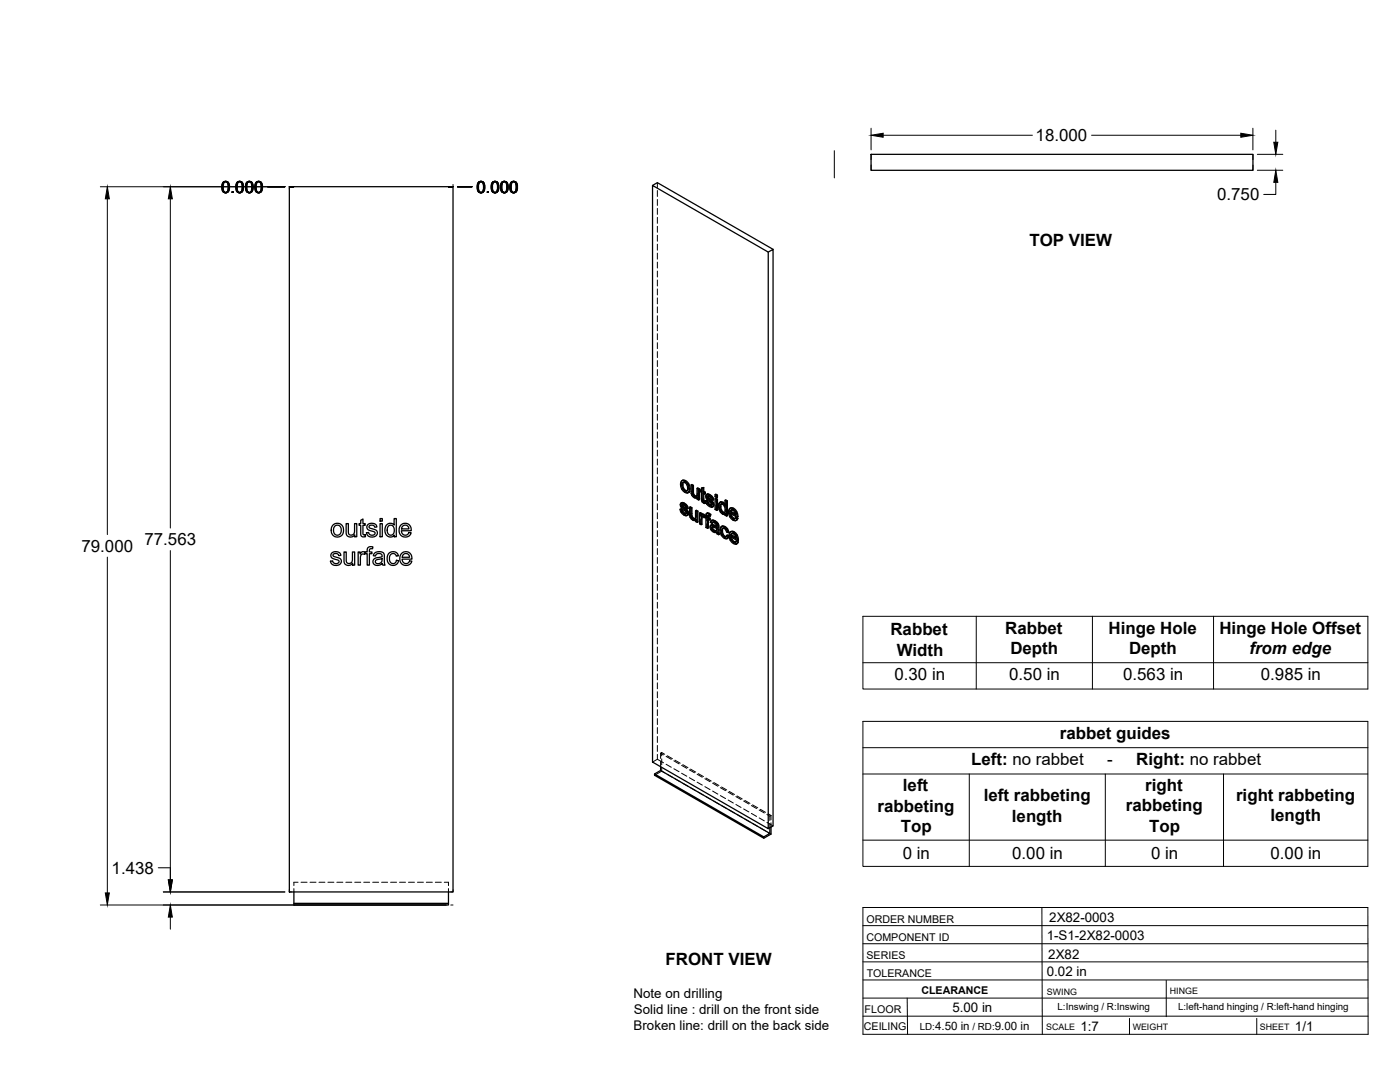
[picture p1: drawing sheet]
<svg xmlns="http://www.w3.org/2000/svg" width="559mm" height="432mm" viewBox="0 0 559 432" stroke-linecap="round" stroke-linejoin="round" font-family="sans-serif">
<!-- layer: Visible -->
<g fill="none" stroke="#000" stroke-width=".51">
<path d="M115.5 74.5h65.3v281.5h-65.3zM260.5 74l46.1 26.6v230.1l-46.1-26.6zM260.5 74l1.9-1.1 46.2 26.6M347.7 61.6h152.4v6.4h-152.4zM306.6 100.6l2-1.1v230.1l-2 1.1M272.2 191.8l.7-.2 .8 .2zM272.2 191.8l-.6 1.2 .5 2.2 1.5 1.4 .8 .1 .5-.3M272.3 193.6l.3 1.4M272.6 195l.3-.1 .8 .8-.3 .2zM272.8 192.5l-.2 .9M272.9 194.9l-.6-1.7 .3-.6 .4-.1 .9 .6 .5 1.3-.2 1.4-.8 .1M273.4 192l1 1a1.88 1.88 0 0 1 1 2"/>
<path d="M273.7 195.7l.5 .2M273.7 191.8l1.2 1.3M274.6 193.3l.5 1.9 .3-.2-.2 1.2M275.1 195.2l-.2 1.2 .3-.2-.6 .5M275.8 193.5l.7 .4 .3-.2v3.2M276.5 193.9v3.2l.3-.2 .3 .6M276.5 197.1l.3 .6 .3-.2 .5 .4M276.8 197.7l.4 .4h.9l-.3 .1M276.8 193.7l-.6-.4-.4 .2v3.2l.4 1 .7 .8a.97 .97 0 0 0 1.4 .1v.6l.5 .4M277.2 198.1l.6 .1M278.2 194.9l.6 .4 .4-.2v4.3l-.4 .2v-4.3M278.3 198.6l-.3 .2"/>
<path d="M279.2 195.1l-.7-.4-.3 .2v2.8l-.4 .5M280 195.5l-.5 .1v.6l.5 .3v3.3l.6 .8 .7 .4 .3-.2-.1-.7h-.6M280 194.8l.9-.2v1.5M280.6 194.8v1.5l.3-.2 .6 .3M280.6 196.3l.6 .3 .3-.2v.6l-.3 .2v-.6M280.6 199.7l.7 .2M280.7 200l.8 .1M280.9 194.6l-.9 .2v1.1l-.5-.3M280.9 197v2.6M281.2 197.2l-.6-.4v2.8l.4 .2M281.6 199.8l.6 .3M282.1 197.3l.7-.1 .6 .2"/>
<path d="M282.3 198.3l.6 .4M282.4 198.6l.2 .3 .3-.2 1.5 1.4M282.4 197.1l-.4 .3M282.5 197.4h.9l.7 .6M282.5 199.9l-.9-.1 .7 1.6 1.3 .9 .9-.1M282.6 198v.1M282.6 198.9l1.4 1.4 .4-.2 .4 .6M282.7 198.4l-.4-.3 1 .3 .6 1 .6 .2M282.8 197.2l-.9 .3-.2 .9 .5 .9 1.7 1.7-.1 .7M283 197.6l.8 .6 .3-.2 .5 .6M283.8 198.2l.5 .6 .3-.2 .2 .9-.3 .1-.2-.8M285.4 199l.3-.1 .7 .3-.4 .2z"/>
<path d="M285.4 197.4l.3-.2 .7 .4-.4 .2zM285.4 199v4.3l.6 .4M285.4 197.4v.8l.6 .4M286.4 199.2v4.3l-.4 .2v-4.3M286.4 197.6v.8l-.4 .2v-.8M289.4 199.7l.6 .3 .3-.1v5.9l-.3 .2v-6M290.3 199.9l-.6-.4-.3 .2v2.1l-.5-.7M133 209.4l1.7-.6 1.4 .5 .9 1.3v2.1l-.8 1.1-1.8 .5-1.5-.7-.7-1.6a2.82 2.82 0 0 1 .8-2.6zM133.6 210.1l.5-.4 .9-.1 .9 .7 .3 1.8-.8 1.3-1.2 .1-.8-.6-.3-1.5zM138.2 209h.8l.1 3.7a1.31 1.31 0 0 0 1.7 .7 1.31 1.31 0 0 0 .7-1.6v-2.8h.9v5.2h-.8v-.8a1.86 1.86 0 0 1-2.2 .9 1.86 1.86 0 0 1-1.2-2.1zM144 207.6l.9-.5v1.9h.9v.6h-.9v3.4l.2 .4h.7l.1 .8h-1.3l-.6-.6v-4h-.7v-.6h.7zM146.7 209.5l.9-.6h1.6a1.47 1.47 0 0 1 1.2 1.4l-.8 .1a1.17 1.17 0 0 0-1.2-.9 1.17 1.17 0 0 0-1.1 .9l.4 .4 2.1 .6a1.6 1.6 0 0 1 .7 2 1.6 1.6 0 0 1-2 .9l-1.5-.3-.7-1.4 .9-.1 .4 .8 .5 .3 1.3-.3a.81 .81 0 0 0 .2-1 .81 .81 0 0 0-1.1-.3l-.8-.3a1.41 1.41 0 0 1-1-2.2z"/>
<path d="M151.7 209h.9v5.2h-.9zM151.7 206.9h.9v1.1h-.9zM154.2 209.6l1.2-.7a1.86 1.86 0 0 1 1.9 .7v-2.7h.9v7.3h-.8v-.6a2.17 2.17 0 0 1-2.7 .4 2.17 2.17 0 0 1-1.1-2.4zM154.9 210.1l.5-.4 .8-.1 1 .8 .2 1.8-.8 1.2-1.2 .1-.7-.9-.1-1.5zM160 209.6a2.45 2.45 0 0 1 2.9-.5 2.45 2.45 0 0 1 1.2 2.7h-3.9l.3 1 .8 .7a1.46 1.46 0 0 0 1.9-1l.9 .1-.5 1-.9 .6-1.5 .1-1.2-.7-.7-1.7 .1-1.1zM160.7 210l.6-.4 1 .1 .6 .5 .3 .9h-2.9zM271.4 203.2l.6 .3M271.9 200.7l.8-.1 .5 .2M272 203.5l.4-.2 .2 .9-.3 .1zM272.1 201.7l.7 .4M272.2 202l.2 .3a1.23 1.23 0 0 1 1.5 .9l.4 .3M272.3 200.6l-.5 .2"/>
<path d="M272.3 204.3l.6 .6h.9M272.4 200.8h.8l.8 .6M272.4 203.3l-1-.1 .7 1.6 1.3 .9 .9-.1M272.4 202.3l1.5 1.4 .4-.2 .4 .7M272.5 201.4v.1M272.5 201.8l-.3-.3 1 .3 .5 1 .7 .3M272.6 204.2l.7 .6M272.7 200.6l-1 .3-.2 .9 .6 .9 1.6 1.7-.1 .7M272.9 201l.8 .6 .3-.2 .5 .7M273 204.9l.6 .2M273.7 201.6l.5 .6 .3-.1 .2 .8-.3 .2-.2-.9M273.7 205.1h-.1"/>
<path d="M273.9 203.7l.4 .6 .4-.1 .1 .7M274.3 204.3l.2 .7 .3-.1-.2 .5M274.5 205l-.2 .6 .3-.2-.4 .4M275.2 202.4l.7 .4 .3-.2v3.2M275.9 202.8v3.1l.3-.1 .3 .6M275.9 206l.3 .6 .3-.2 .4 .4M276.2 206.6l.4 .4h.9l-.3 .2M276.2 202.6l-.7-.4-.3 .2v2.9l.3 1.2 .8 .9a.97 .97 0 0 0 1.4 .1M276.6 207l.6 .2M277.6 203.8l.7 .4 .3-.2v4.3l-.3 .2v-4.3M277.7 207.5v.7l.6 .3M277.7 207.5l-.2 .2"/>
<path d="M278.6 204l-.7-.4-.3 .2v2.7l-.4 .7M279.2 204.7l.6 .4 .3-.2v.5l.4-.2M279.8 205.1v.6l.7-.5 .4 .1M280 206.4l.2 2.8-.3 .2v-2.2M280.1 204.9l-.6-.3-.3 .1v4.3l.7 .4M280.2 205.3h.7l.6 .4M280.3 206.1v.1M280.6 205.4l.6 .5M281 206.6l-.8-.5-.2 .3 .3-.2-.1 .8M281.2 206.4l.6 .4v3.7l.6 .4M281.2 206.4v-.3l-.2 .5M281.2 200.3l.1 .7"/>
<path d="M281.2 206.5l-.2 .1M282.2 204.9h.9l.6 .4M282.2 200.1l.3-.2 .3 .8-.3 .2zM282.4 206.6l.7 .4 .3-.2v.6l-.3 .1v-.5M282.5 204.7l-.5 .2M282.5 200.9l.6 .6h.9M282.7 207.3v3.4l-.3 .2v-3.8l.7 .4M282.7 205.7v.7M282.8 205.1l.6 .4 .3-.2-.4 .8 .1-.6M282.8 200.7l.7 .7M283.1 204.9l-.6-.2-.5 .2-.2 1.3-.6-.3 .6-.1M283.2 201.5l.6 .2"/>
<path d="M283.3 206.1a.45 .45 0 0 0-.5-.5 .45 .45 0 0 0-.4 .6v.4l.3-.2 .7 .4M283.8 209.6l.8-.2 1.4 .5M283.9 201.7h-.1M284.1 210.7l.2 .6 .3-.2 .5 .5M284.1 200.3l.4 .6 .3-.2 .2 .8M284.2 210.4l-.1 .3 .3-.2 .2 .6M284.2 209.4l-.5 .2M284.3 211.3l.5 .5h1h-1M284.3 210.3l-.1 .1M284.4 207.7l.8 .4 .3-.2 .8 .6M284.4 210.3l.6 .2a.79 .79 0 0 1 .9 .2 .79 .79 0 0 1 0 1l-.4 .3M284.4 210.3l-.2 .1"/>
<path d="M284.4 210.3v.2M284.5 200.9l.2 .7 .3-.1-.2 .5M284.5 208.4l-.4 .5 .2-.4 .5-.1 1.1 1a.48 .48 0 0 1 0 .8 .48 .48 0 0 1-.7-.3l-.9-.3M284.6 209.4l-1 .3-.2 1 .6 1 1.2 .8a.64 .64 0 0 1 1 .5l.6 .4M284.7 201.6l-.2 .6 .3-.2-.5 .4M284.7 207.6l-.8 .2M285.2 208.1l.8 .5 .3-.1 .4 .5M285.5 207.9l-.8-.3-.9 .3-.3 .5 .6 .5M286 208.6l.4 .6 .3-.2 .2 .7M286.4 209.2l.2 .6 .3-.1 .1 2.9M286.6 209.8l.1 3 .3-.2 .1 .6-.3 .2-.1-.6M287.4 202.4l.3 1.4"/>
<path d="M287.5 200.4h1.2l.6 .6M287.7 201.3h.7l.7 .8 .3 1.3-.3 1.2M287.7 201.3l-.3 1.1 .3-.2 .3 1.4M287.7 203.8l.3-.2 .8 .8-.4 .2zM287.8 201.2l-.1 .1M287.8 200.3l-.5 .2M288 201.1l-.3 1.1M288.1 212l.3 1.4 .3-.2 .7 .8M288.2 210.1l.9 .2 .3-.2 1 1M288.4 213.4l.7 .8h.8M288.4 200.6l.5 .5h.5M288.4 204.6h.7"/>
<path d="M288.5 209.9l-.6 .3M288.6 210.8l-.2 1M288.7 200.4l-.8-.2-.8 .4-.3 2.1 .9 1.9 1 .7 .7-.2v.5l.6 .4M288.8 204.4l.4 .1M289.1 210.3l.8 .6a1.42 1.42 0 0 1 1 1.5l-.3 .1-.5-1.3M289.4 205.1l-.2 .2M289.4 210.1l-.9-.2-.8 .4-.3 1.9 .5 1.3 .6 .9 1 .6h.6M290 213.7l.6 .4M290.6 212.5l-.6-.2-.7-1.3-.9-.2-.3 1.2 .3-.2 .3 1.4M290.6 214.1l.4-.1-.2 .5-.7 .5zM291 214l-.7-.5-.6 .8-.6-.1M291.3 202.9h.9a1.84 1.84 0 0 1 1.8 1.2"/>
<path d="M291.5 204.3l2 1.2-.3-1.1-.9-.9-.6 .1-.2 .7 .3-.2 1.7 1M291.5 212.3l.8-.1a2.05 2.05 0 0 1 2 1.3M291.7 213.6l2 1.2-.4-1.3-.9-.6-.5 .1-.2 .6 .3-.2 1.7 1M291.8 206.1l.8 .8h.8M291.8 205l.3 .9M292 203.5l-.2 .6M292 215.5l.8 .8h.8M292 214.4l.3 .9M292.2 212.9l-.2 .5M292.5 203l1 1a1.97 1.97 0 0 1 1 2.1M292.6 206.9l.5 .2M292.7 212.4l1 1a1.83 1.83 0 0 1 1 1.8v.2"/>
<path d="M292.8 216.3l.5 .2M292.8 202.8l-.8-.2-1 .7-.2 1.4 .3 1.1 .7 1.1 1.2 .9h.7l.8-.9M293 212.2l-.8-.2-1 .5-.2 1.4 .3 1.3 .7 1.2 1.3 .8 .7-.1 .7-.8M293.3 207l-.2 .1M293.5 216.4l-.2 .1M293.5 206.6l.7 .5M293.7 204.3l.5 1.9 .3-.1-.3 .1M293.7 216l.7 .5M293.9 213.7l.5 1.9 .3-.2-.3 .2M294.2 206.4l-2.8-1.6 .4 1.3 .3-.2 .8 .9M294.4 215.8l-2.8-1.6 .4 1.3 .3-.2 .8 .8M294.5 206.9l-.7 .8"/>
<path d="M294.5 206.9l-.6-.5-.8 .7M294.7 216.3l-.7 .8M294.7 216.3l-.7-.5-.7 .7M132.5 220.6l1.1-.4h1.1a1.53 1.53 0 0 1 1.4 1.4l-.9 .1a1.17 1.17 0 0 0-1.1-.9 1.17 1.17 0 0 0-1.2 .9l.4 .4 2.2 .7a1.64 1.64 0 0 1 .5 2.1 1.64 1.64 0 0 1-2.1 .7l-1.3-.4-.7-1.2 .9-.2 .3 .8 .7 .3 1.2-.2a.81 .81 0 0 0 .2-1.1 .81 .81 0 0 0-1-.3l-.9-.2a1.39 1.39 0 0 1-1.2-1 1.39 1.39 0 0 1 .4-1.5zM137.3 220.3h.9v3.8a1.31 1.31 0 0 0 1.7 .7 1.31 1.31 0 0 0 .8-1.7v-2.8h.9v5.2h-.8v-.7a1.86 1.86 0 0 1-2.3 .8 1.86 1.86 0 0 1-1.2-2.1zM143 220.3h.8v.8a1.23 1.23 0 0 1 2-.7l.8-.1v-1.2a1.56 1.56 0 0 1 2.2-.9l-.1 .8a.81 .81 0 0 0-.9 0 .81 .81 0 0 0-.4 .8v.5h1.1v.7h-1.1v4.5h-.8v-4.5h-.8v-.4l-.3 .7-.8-.2-.7 .5-.2 3.9h-.8zM149.5 220.8l.7-.5 1.2-.1 1.7 .5 .6 4.8h-.9l-.2-.6-1 .6-1.5 .1-.8-.4-.4-.7a1.74 1.74 0 0 1 2-2l.6-.1a.8 .8 0 0 0 1-.8 .8 .8 0 0 0-1.1-.7l-1.1 .2-.4 .8-.9-.1zM149.9 223.7l2.6-.8v.3a1.44 1.44 0 0 1-1 1.6 1.44 1.44 0 0 1-1.7-.7zM155.2 220.9l1.2-.7 1.4 .1 .8 .6 .4 .9-.8 .2a1.44 1.44 0 0 0-1.9-1 1.44 1.44 0 0 0-.9 1.9l.3 1.3 .8 .7 1.1-.2 .6-1.1 .9 .1-.5 1.2a2.49 2.49 0 0 1-3.2 .2 2.49 2.49 0 0 1-.8-3.1zM160.3 220.9a2.46 2.46 0 0 1 2.9-.5 2.46 2.46 0 0 1 1.2 2.7h-3.9l.3 1.1 .7 .6a1.42 1.42 0 0 0 2-1l.9 .1-.5 1-.9 .6-1.6 .1-1.1-.7-.7-1.7v-1.1zM161 221.3l.6-.4 1 .1 .6 .5 .3 .9h-3zM263.7 306v1.5l-2.4 1.4v.5l43.6 25.1v-.5l-43.6-25.1"/>
<path d="M263.7 307.5l43.6 25.1-2.4 1.4M307.3 330.3v2.3M307.7 330.1v2.8l-2.8 1.6M117.3 356v5.2h61.7v-.7h-61.7M179 356v4.5"/>
</g>
<!-- layer: Hidden -->
<g fill="none" stroke="#000" stroke-width=".4">
<path d="M262.4 72.9v1.9M262.4 76v2.4M262.4 79.6v2.4M262.4 83.2v2.4M262.4 86.7v2.4M262.4 90.3v2.4M262.4 93.9v2.4M262.4 97.5v2.3M262.4 101v2.4M262.4 104.6v2.4M262.4 108.2v2.4M262.4 111.7v2.4"/>
<path d="M262.4 115.3v2.4M262.4 118.9v2.4M262.4 122.5v2.3M262.4 126v2.4M262.4 129.6v2.4M262.4 133.2v2.4M262.4 136.8v2.3M262.4 140.3v2.4M262.4 143.9v2.4M262.4 147.5v2.4M262.4 151v2.4M262.4 154.6v2.4"/>
<path d="M262.4 158.2v2.4M262.4 161.8v2.3M262.4 165.3v2.4M262.4 168.9v2.4M262.4 172.5v2.4M262.4 176v2.4M262.4 179.6v2.4M262.4 183.2v2.4M262.4 186.8v2.3M262.4 190.3v2.4M262.4 193.9v2.4M262.4 197.5v2.4"/>
<path d="M271.9 193.1l.5 1.9-.3 .2M272.4 195l1.3 1.3-.3 .2M272.5 191.6l-.9 1.7M272.8 192.5l-.2 .1M272.9 192.4h.8l-.3 .2M273.7 192.4l.8 .9-.3 .2M273.7 196.3l.9 .3-.3 .1M274.5 195.7l-.3 .2M274.5 193.3l.3 1.2-.3 .4M274.8 194.7l-.1 .8-.5 .4M274.9 196.5l-.3 .1M276.2 193.3v3.4l-.3 .2"/>
<path d="M276.2 196.7l.2 .7-.3 .1M276.4 197.4l.4 .6-.3 .1M276.8 198l.6 .5-.3 .1M277.4 198.5l.7 .2 .5-.3-.3 .2M278.1 198.1h.1M278.3 198l-.4 .2M278.4 198.6h-.1M278.4 197.8l-.3 .3M278.5 194.7v2.8l-.4 .5M278.6 198.4v.7l-.3 .1M278.6 199.1l.6 .3M279.8 196l.5 .3-.3 .2"/>
<path d="M279.8 195.4v.6l-.3 .2M280 195.5l.3 .2M280.3 196.3l.1 3.3-.4 .2M280.3 194.6v1.1l-.3 .2M280.4 199.6l.2 .5-.3 .2M280.6 196.8l.3-.2v.4M280.9 196.6l.6 .4M281.9 199.7l.5 1.3-.3 .1M282 197.8l.1 .7-.3 .2M282.1 197.4l-.4 .6M282.1 198.5l.5 .6-.4 .2M282.3 197.2l-.5 .4"/>
<path d="M282.5 198l.3-.2-.2 .2M282.6 199.1l1.5 1.6-.3 .2M282.7 197.9l-.3 .1M282.8 197.8l.6 .2-.3 .2M283.4 198l.6 .5-.3 .2M284 198.5l.2 .7-.3 .2M284.2 199.2l.6 .3M285.7 197.2v.9l-.3 .1M285.7 198.9v1.5M285.7 198.1l.7 .3M289.7 199.5v2.1l-.3 .2M262.4 201v2.4"/>
<path d="M262.4 204.6v2.4M262.4 208.2v2.4M262.4 211.8v2.3M262.4 215.3v2.4M262.4 218.9v2.4M271.7 203.1l.5 1.3-.3 .2M271.8 201.3l.2 .6-.3 .2M271.9 200.8l-.4 .6M272 201.9l.4 .6-.3 .2M272.1 200.6l-.5 .4M272.2 204.4l1.1 1-.3 .1M272.3 201.4l.3-.2-.1 .2"/>
<path d="M272.4 202.5l1.6 1.6-.3 .2M272.6 201.3l-.4 .1M272.6 201.2l.7 .2-.4 .2M273.3 201.4l.5 .6-.3 .1M273.3 205.4l.8 .2-.3 .2M273.8 204.9h.2M273.8 202l.3 .6-.4 .2M274 204.1l.2 .5-.3 .1M274 204.9l-.3 .2 .3-.2M274.1 202.6l.6 .3M274.2 204.6l-.2 .3M274.5 205.6h-.4"/>
<path d="M275.5 202.2l.1 3.4-.3 .2M275.6 205.6l.2 .7-.3 .2M275.8 206.3l.4 .6-.3 .2M276.2 206.9l.6 .5-.3 .2M276.8 207.4l.7 .2 .5-.3-.2 .2M277.5 207h.1M277.7 206.9l-.4 .2M277.8 206.7l-.3 .3M277.9 203.6v2.6l-.4 .7M278 207.3v.7l-.3 .2M278 208l.6 .3M279.5 207.3v1.6l-.3 .1"/>
<path d="M279.5 208.9l.7 .3M279.5 204.6v1.5M280.1 206.1l.8-.1-.3 .2M280.1 205.4v.1M280.3 206.1l.2-.2-.3 .2M280.4 205.2l-.6 .5M280.6 200.1l.5 .5-.3 .1M280.9 206l.4 .4M281.1 200.6l.5 .2M281.2 206.1l.3-.2-.2 .5M281.5 205.7v.1M281.5 206.3l.6 .3-.3 .2"/>
<path d="M281.5 205.9l-.2 .5M281.5 205.7l-.3 .3M281.8 205.8l.3 .2M282.1 209v1.3l-.3 .2M282.1 210.3l.6 .4M282.1 206.6v1.3M282.2 205l-.1 1-.3 .2M282.3 204.7l-.5 .4M282.4 201l1.1 1-.3 .1M282.4 207.1l.3-.2v.4M282.5 205.7l.4-.2-.2 .2M282.7 206.9l.7 .5"/>
<path d="M282.9 205.5l.4 .1-.4 .2M283.3 205.6l.3 .3M283.5 202l.8 .2-.3 .2M283.7 210.1l.4 1.1-.4 .2M283.8 208.2l.6 .5M283.8 209.6l-.4 .7M284 201.5h.1M284 209.4l-.5 .4M284.1 211.2l.9 .9-.3 .2M284.1 207.7l-.6 .7M284.1 200.7l.2 .5-.3 .1M284.2 201.5l-.3 .2 .2-.2"/>
<path d="M284.2 207.6l-.4 .3M284.3 201.2l-.2 .3M284.4 208.4l.4-.2-.3 .2M284.5 210.2l.2-.1zM284.5 210.2l-.2 .1M284.6 210.1l-.4 .2M284.6 202.2h-.3M284.7 210.1l1.6 .5-.3 .2M284.8 208.2l.6 .2-.3 .2M285 212.1l.7 .2-.3 .2M285.4 208.4l.7 .7-.3 .2M285.7 212.3l.7-.1-.4 .2"/>
<path d="M285.7 201.6v1.6l-.3 .1M285.7 203.2l.7 .3M286 209.9l.3 .1M286 211.7l-.3 .2M286.1 209.1l.2 .7-.3 .2M286.2 211.5l-.4 .3M286.3 210.6l-.1 .9-.3 .2M286.3 209.8l-.3 .4M286.4 212.2l.1 .7-.3 .1M286.5 212.9l.6 .3M287.1 201.8l.2 1.3-.3 .2M287.3 200.7l-.2 1.1-.3 .2"/>
<path d="M287.3 203.1l.6 1.1-.4 .2M287.6 200.3l-.6 .6M287.7 211.4l.5 1.9-.3 .2M287.9 204.2l.8 .8-.3 .1M287.9 210.3l-.2 1.1-.3 .2M288 201.1h.7l-.3 .2M288 201.1l-.2 .1M288 201.1h.1M288.1 201l-.3 .2M288.2 213.3l1.2 1.3-.3 .2M288.2 210l-.6 .5M288.6 210.8l-.2 .1"/>
<path d="M288.7 210.7l.8 .1-.4 .1M288.7 205l.6 .1 .4-.2-.3 .2M288.7 201.1l.8 .8-.4 .2M289.4 201.1l.3 .5M289.4 214.6l1 .2M289.5 210.8l.5 .5-.3 .2M289.5 201.9l.3 1.5-.4 .2M289.5 205.1h-.1M289.7 204.9v.6l-.3 .1M289.7 205.5l.6 .3M289.8 203.4l-.2 .7-.4 .4 .3-.1M290 211.3l.3 .8-.3 .2"/>
<path d="M290 214.1l-.1 .1M290.3 212.1l.6 .3M290.3 213.5l-.6 .8M291.1 204.1l.5 1.9-.3 .2M291.3 213.5l.5 1.9-.3 .2M291.4 204.8l.4-.1v.3M291.6 206l1.3 1.4-.4 .1M291.6 202.7l-.8 1.6M291.6 214.2l.4-.2v.4M291.8 204.7l2.7 1.5M291.8 215.4l1.3 1.3-.3 .2M291.8 212.1l-.5 1.4-.3 .2"/>
<path d="M292 214l2.7 1.6M292 203.5l-.2 .1M292.1 203.4l.7 .1-.3 .1M292.2 212.9h-.2M292.3 212.7l.7 .1-.3 .2M292.8 203.5l.8 .8-.3 .2M292.9 207.4l1 .2-.3 .2M293 212.8l.8 .9-.3 .2M293.1 216.7l1 .3-.3 .2M293.5 206.9h-.1M293.5 206.9l-.2 .1M293.5 205.1l.4 .2"/>
<path d="M293.6 206.8l-.4 .2M293.6 204.3l.3 1-.4 .2M293.7 216.3h-.1M293.7 216.3l-.2 .1M293.7 214.4l.4 .3M293.8 216.2l-.4 .2M293.8 213.7l.3 1-.4 .1M293.9 206.4l-.4 .5M294 215.8l-.3 .5M294.1 207.5l-.2 .1M294.3 216.9l-.2 .1M262.4 222.5v2.4"/>
<path d="M262.4 226.1v2.3M262.4 229.6v2.4M262.4 233.2v2.4M262.4 236.8v2.4M262.4 240.3v2.4M262.4 243.9v2.4M262.4 247.5v2.4M262.4 251.1v2.3M262.4 254.6v2.4M262.4 258.2v2.4M262.4 261.8v2.4M262.4 265.3v2.4"/>
<path d="M262.4 268.9v2.4M262.4 272.5v2.4M262.4 276.1v2.3M262.4 279.6v2.4M262.4 283.2v2.4M262.4 286.8v2.4M262.4 290.3v2.4M262.4 293.9v2.4M262.4 297.5v2.4M262.4 301.1v1.9M262.4 303l-1.9 1.1M262.4 303l2.4 1.4"/>
<path d="M263.7 303.9v2.1M263.7 300.6l1.1 .7M264.1 301.6v-1.3l-.4 .3v2.1M264.1 307.7l-2.8 1.7M264.1 302.9v2.3M264.1 306.4v1.3M264.1 300.3l1.2 .7M264.1 307.7l1.2 .7M265.9 301.9l2 1.1M265.9 305l2 1.2M266.3 301.6l2.1 1.2M266.3 309l2.1 1.2"/>
<path d="M269 303.6l2 1.2M269 306.8l2 1.2M269.4 303.4l2.1 1.2M269.4 310.8l2.1 1.2M272.1 305.4l2 1.2M272.1 308.6l2 1.2M272.5 305.2l2.1 1.1M272.5 312.6l2.1 1.2M275.1 307.2l2.1 1.2M275.1 310.4l2.1 1.2M275.6 306.9l2.1 1.2M275.6 314.4l2.1 1.2"/>
<path d="M278.3 309l2 1.2M278.3 312.1l2 1.2M278.7 308.7l2.1 1.2M278.7 316.1l2.1 1.2M281.3 310.8l2.1 1.2M281.3 313.9l2.1 1.2M281.8 310.5l2.1 1.2M281.8 317.9l2.1 1.2M284.4 312.5l2.1 1.3M284.4 315.7l2.1 1.2M284.9 312.3l2.1 1.2M284.9 319.7l2.1 1.2"/>
<path d="M287.5 314.3l2.1 1.2M287.5 317.5l2.1 1.2M288 314.1l2.1 1.2M290.6 316.1l2.1 1.2M290.6 319.3l2.1 1.2M291.1 315.8l2.1 1.3M293.7 317.9l2.1 1.2M294.2 317.6l2 1.2M296.8 319.7l2.1 1.2M297.3 319.4l2 1.2M288 321.5l2.1 1.2M291.1 323.3l2.1 1.2"/>
<path d="M293.7 321.1l2.1 1.1M294.2 325.1l2 1.1M296.8 322.8l2.1 1.2M297.3 326.8l2 1.2M299.9 321.5l2.1 1.2M299.9 324.6l2.1 1.2M300.4 321.2l2.1 1.2M300.4 328.6l2.1 1.2M303 323.3l2.1 1.1M303 326.4l2.1 1.2M303.5 323l2 1.2M303.5 330.4l2 1.2"/>
<path d="M306.1 325l1.2 .7 .4-.3M306.1 328.2l2.5 1.4M306.6 324.8l1.1 .6M306.6 332.2l1.1 .7M307.3 325.7v1.7M307.3 328.6v1.7M307.7 325.4v1.8M307.7 328.4v1.7M117.3 354.6v1.4M119 352.1h-1.7v1.3M120.2 352.1h2.4M123.7 352.1h2.4"/>
<path d="M127.3 352.1h2.4M130.9 352.1h2.4M134.5 352.1h2.3M138 352.1h2.4M141.6 352.1h2.4M145.2 352.1h2.4M148.8 352.1h2.3M152.3 352.1h2.4M155.9 352.1h2.4M159.5 352.1h2.4M163 352.1h2.4M166.6 352.1h2.4"/>
<path d="M170.2 352.1h2.4M173.8 352.1h2.3M177.3 352.1h1.7v1.3M179 354.6v1.4"/>
</g>
<!-- layer: Reference -->
<path d="M115.5 74.5h1.8M116.4 74.5h-.9h1.8h-1.8v.9M179 74.5h1.8M180.8 73.6v.9h-.9M347.7 61.6v2.1M347.7 65.8v2.2M500.1 61.6v2.1M500.1 65.8v2.2M115.5 355v1h.9M180.8 355v1h-.9M179.9 361.2h.9" fill="none" stroke="#000" stroke-width=".4"/>
<!-- layer: Hidden Narrow -->
<path d="M276.2 196l-.4 .2M278.5 197l-.3 .2M280.3 198.8l-.3 .1M273.3 203.5l-.3 .1M275.5 204.9l-.3 .2M277.9 205.9l-.3 .2M282.1 205.6l-.3 .1M283.5 200l-.3 .2M285.3 210.3l-.3 .2M286.3 210.9l-.3 .1" fill="none" stroke="#000" stroke-width=".4"/>
<!-- layer: Visible Narrow -->
<path d="M276.8 196.1l-.3 .2M280.9 199.2l-.3 .1M283.5 199.2l-.3 .2M273.3 202.6l-.3 .2M276.2 205l-.3 .2M282.7 206l-.3 .2M285.2 209.6l-.3 .2M287 210.3l-.4 .2M287 211.3l-.4 .2" fill="none" stroke="#000" stroke-width=".4"/>
<!-- layer: Titleblock -->
<path d="M344.4 362.2h201.6l.1 50.6h-201.7zM344.4 376.6h201.6M344.4 369.4h201.6M415.9 362.2l.1 50.6M344.4 383.9h201.6M344.4 398.3h201.6M344.4 391.1h201.6M362.1 398.3l.1 14.4M465.5 391.3v14.4M344.4 405.5h201.7M450.8 406.4v6.4M501.6 406.4v6.4" fill="none" stroke="#000" stroke-width=".4"/>
<!-- layer: Custom Tables -->
<path d="M344.4 246h201.6v29h-201.6zM389.7 246v29M436 246v29M484.4 246v29M344.4 264.5h201.6M344.4 287.9h201.6v57.9h-201.6zM344.4 298.4h201.6M344.4 308.9h201.6M386.9 308.9v36.9M441.2 308.9v36.9M488.4 308.9v36.9M344.4 335.3h201.6" fill="none" stroke="#000" stroke-width=".4"/>
<!-- layer: FD_Dimensions -->
<g fill="none" stroke="#000" stroke-width=".4">
<path d="M347.7 51.2v8.6M352.5 54h59.6M435.7 54h59.6M500.1 51.2v8.6M509.2 51.9v4.9M40 74.5h73.7M42.8 79.4v133.9M68 79.4v131.3M182.6 74.5h5.8M501.9 61.6h10.1M501.9 67.9h10.1M509.2 72.8v4.8h-4.8"/>
<path d="M68 219.7v131.4M42.8 222.3v134M63.2 346.3h4.8M65.2 356h48.5M40 361.2h138.1M68 366v4.8"/>
</g>
<path d="M347.7 54l4.8-.8v1.6zM495.3 53.2l4.8 .8-4.8 .8zM508.4 56.8h1.6l-.8 4.8zM42.8 74.5l.8 4.9h-1.6zM68 74.5l.8 4.9h-1.6zM509.2 67.9l.8 4.9h-1.6zM42 356.3h1.6l-.8 4.9zM67.2 351.1h1.6l-.8 4.9zM68 361.2l.8 4.8h-1.6z" fill="#000" stroke="#000" stroke-width=".4"/>
<!-- layer: Smart Centers -->
<path d="M333 60.1v10.9" fill="none" stroke="#000" stroke-width=".4"/>
<g font-size="6.7">
<text x="413.4" y="56.3">18.000</text>
<text x="88.3" y="76.9">0.000</text>
<text x="190.2" y="76.9">0.000</text>
<text x="485.8" y="80">0.750</text>
<text x="410.9" y="98.2">TOP VIEW</text>
<text x="32.5" y="220.2">79.000</text>
<text x="57.7" y="217.6">77.563</text>
<text x="355.4" y="253.6">Rabbet</text>
<text x="401.2" y="252.9">Rabbet</text>
<text x="442.5" y="252.9">Hinge Hole</text>
<text x="486.7" y="252.9">Hinge Hole Offset</text>
<text x="357.9" y="261.6">Width</text>
<text x="403.3" y="261">Depth</text>
<text x="450.6" y="261">Depth</text>
<text x="498.7" y="261">from edge</text>
<text x="357" y="271.4">0.30 in</text>
<text x="402.8" y="271.4">0.50 in</text>
<text x="448.3" y="271.4">0.563 in</text>
<text x="503.3" y="271.4">0.985 in</text>
<text x="423" y="294.8">rabbet guides</text>
<text x="387.6" y="305.4">Left: no rabbet</text>
<text x="441.9" y="305.4">-</text>
<text x="453.5" y="305.4">Right: no rabbet</text>
<text x="360.4" y="315.8">left</text>
<text x="457.1" y="315.8">right</text>
<text x="350.3" y="323.9">rabbeting</text>
<text x="392.7" y="319.8">left rabbeting</text>
<text x="449.4" y="323.8">rabbeting</text>
<text x="493.4" y="319.8">right rabbeting</text>
<text x="403.9" y="327.9">length</text>
<text x="507" y="327.8">length</text>
<text x="359.5" y="331.9">Top</text>
<text x="458.6" y="331.9">Top</text>
<text x="360.3" y="342.9">0 in</text>
<text x="404" y="342.9">0.00 in</text>
<text x="459.4" y="342.9">0 in</text>
<text x="507.1" y="342.9">0.00 in</text>
<text x="44.6" y="348.7">1.438</text>
<text x="265.7" y="385.2">FRONT VIEW</text>
</g>
<g font-size="5.3">
<text x="418.8" y="368">2X82-0003</text>
<text x="417.8" y="375.1">1-S1-2X82-0003</text>
<text x="418.4" y="382.5">2X82</text>
<text x="417.8" y="389.5">0.02 in</text>
<text x="252.9" y="398.4">Note on drilling</text>
<text x="253" y="404.9">Solid line : drill on the front side</text>
<text x="380.1" y="404">5.00 in</text>
<text x="252.9" y="411.2">Broken line: drill on the back side</text>
<text x="431.3" y="411.5">1:7</text>
<text x="516.9" y="411.5">1/1</text>
</g>
<g font-size="4.6">
<text x="373.2" y="411.2">4.50 in</text>
<text x="397" y="411.2">9.00 in</text>
</g>
<g font-size="4.3">
<text x="345.8" y="368.4">ORDER NUMBER</text>
<text x="345.8" y="375.5">COMPONENT ID</text>
<text x="345.8" y="382.7">SERIES</text>
<text x="345.9" y="389.9">TOLERANCE</text>
<text x="367.7" y="396.7">CLEARANCE</text>
<text x="345.1" y="404.3">FLOOR</text>
<text x="344.8" y="411.1">CEILING</text>
</g>
<g font-size="3.9">
<text x="422.1" y="403.1">L:Inswing / R:Inswing</text>
<text x="470.2" y="403.1">L:left-hand hinging / R:left-hand hinging</text>
<text x="367.1" y="411.2">LD:</text>
<text x="388.2" y="411.2">/ RD:</text>
</g>
<g font-size="3.5">
<text x="417.9" y="397">SWING</text>
<text x="466.9" y="396.9">HINGE</text>
<text x="417.5" y="410.9">SCALE</text>
<text x="452.1" y="410.9">WEIGHT</text>
<text x="502.9" y="410.9">SHEET</text>
</g>
</svg>
